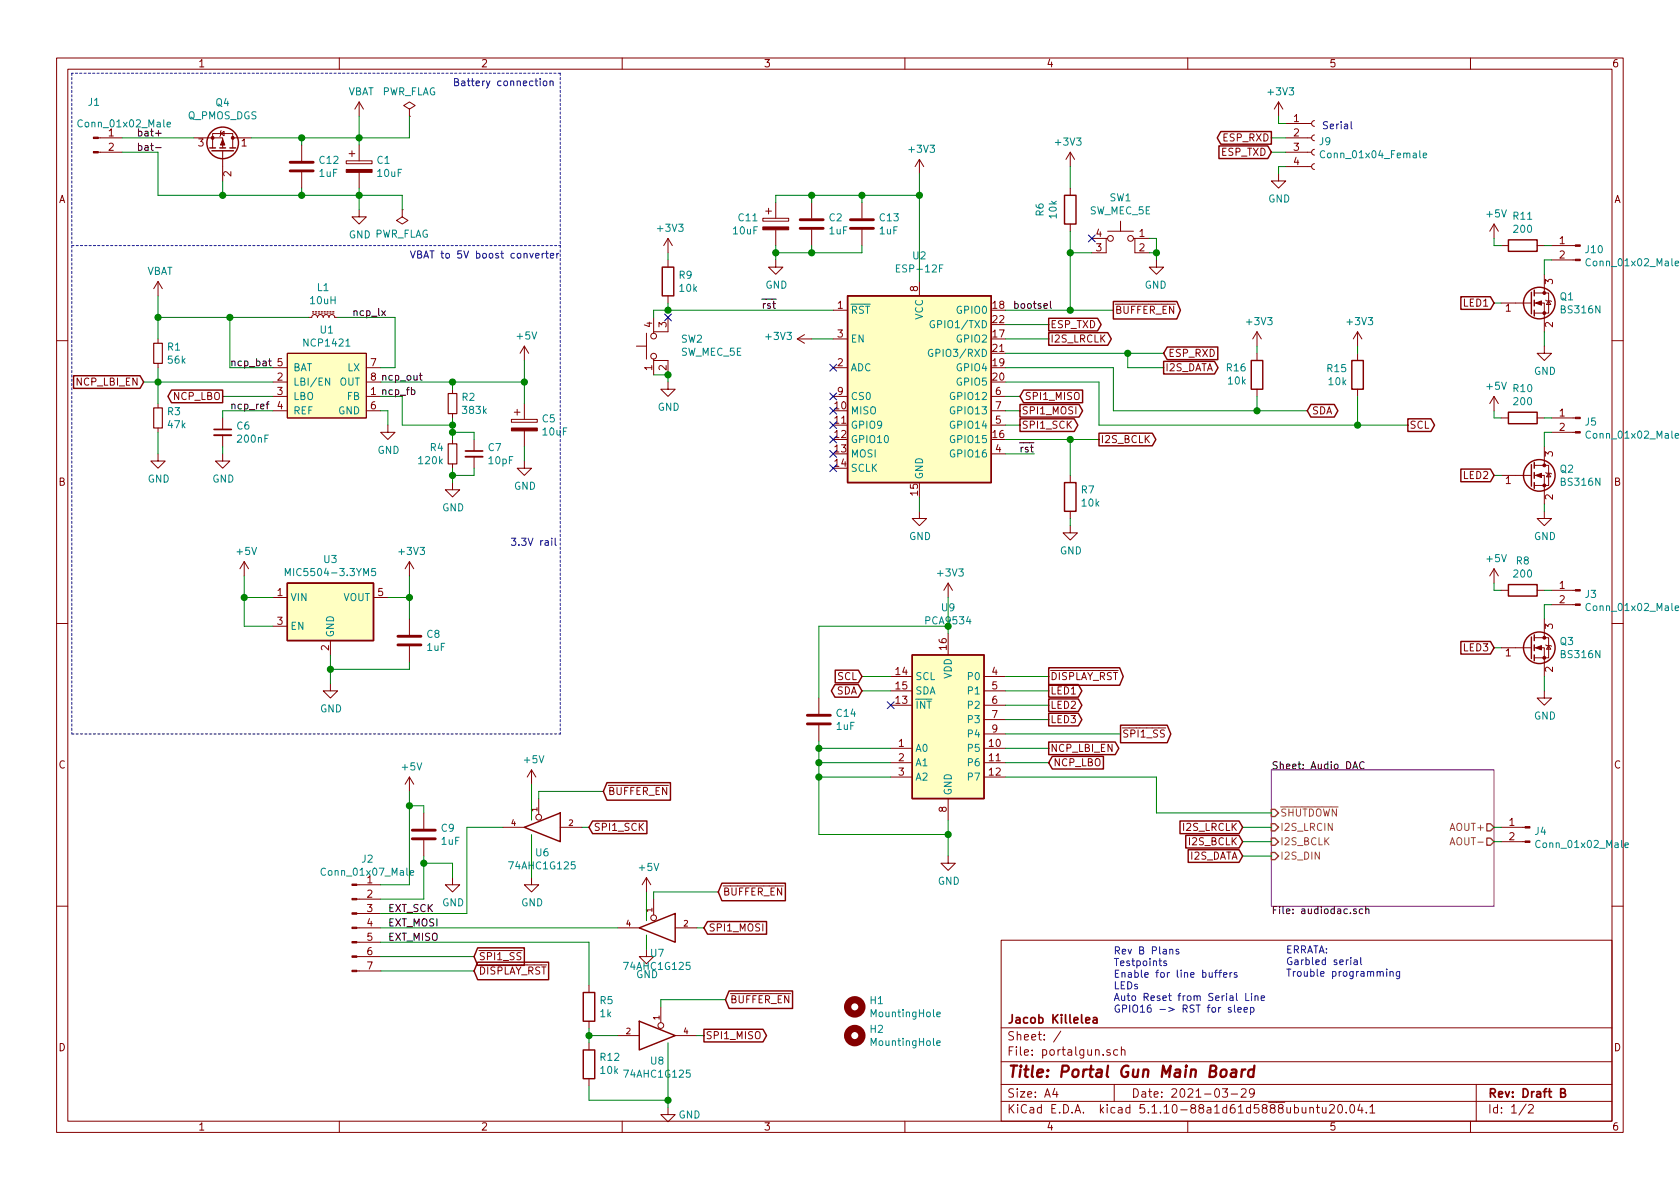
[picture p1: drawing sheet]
<svg xmlns="http://www.w3.org/2000/svg" width="297mm" height="210mm" viewBox="0 0 297 210" stroke-linecap="round" stroke-linejoin="round" font-family="sans-serif">
<g fill="none" stroke="#840000" stroke-width=".18">
<path d="M10 10.3h277v189.9h-277zM12 12.2h273v186.1h-273zM60 10.3v1.9M63.5 18l-.8 1.3M63.5 18v2.6M63.5 18l.8 1.3M72.4 19.3l1-.6-1-.7-1 .7 1 .6v1.3M110 10.3v1.9M160 10.3v1.9M210 10.3v1.9M226.1 18l-.8 1.3M226.1 18v2.6"/>
<path d="M226.1 18l.7 1.3M260 10.3v1.9M17.4 26.9h4.2M17.4 24.4h4.2M34.3 24.4h5.1v1.8M37.6 26.2v-2.6h3.5v2.6M39 23.6l.6-.4v.8zM39.1 23.1l-.1 .1v.8l-.1 .1M39.4 26.7v5.3M41.1 24.4h3.3M53.3 25.6v2.8M53.3 30.5v2.8"/>
<path d="M61.2 28.4h4.6v.6h-4.6zM61.7 27.2h1M62.2 26.7v1M63.5 37.1v1.2h1.3l-1.3 1.3-1.3-1.3h1.3M63.5 25.6v2.8M63.5 30.5v2.8M71.1 37.1v1.2l1 .7-1 .6-1-.6 1-.7M71.1 37.1h.1M72.4 20.6h.1M134.9 38.6h4.5v.5h-4.5zM135.4 37.3h1M135.9 36.8v1"/>
<path d="M137.2 35.8v2.8M143.5 35.8v2.8M152.4 35.8v2.8M162.6 28.2v2.5M162.6 28.2l-.8 1.3M162.6 28.2l.7 1.3M189.2 26.9l.8 1.3M189.2 26.9v2.6M189.2 33.3v1.2M189.2 39.6v1.3M189.2 26.9l-.7 1.3M198.1 39.1v1.8"/>
<path d="M226.1 30.7v1.3h1.2l-1.2 1.3-1.3-1.3h1.3M227.3 26.9h4.6M227.3 24.4h4.6M227.3 29.5h4.6M227.3 21.8h4.6M232.4 29l-.3 .1-.2 .3 .1 .4 .4 .2M232.4 26.4l-.3 .1-.2 .3 .1 .4 .4 .2M232.4 23.9l-.3 .1-.2 .3 .1 .4 .4 .2M232.4 21.3l-.3 .1-.2 .4 .1 .3 .4 .2M264.2 39.6v2.6M264.2 39.6l-.8 1.3M264.2 39.6l.7 1.3"/>
<path d="M27.9 49.8v2.5M27.9 59.9v.8M27.9 49.8l-.7 1.2M27.9 49.8l.8 1.2M54.6 56.1h.5l.1-.3 .3-.2 .5 .1 .1 .4 .2-.3 .2-.2 .5 .1 .1 .4 .2-.3 .3-.2 .4 .1 .2 .4 .1-.3 .3-.2 .4 .1 .2 .4h.5M55.2 55.4h.3M55.2 55.1h.3M55.8 55.4h.2M55.8 55.1h.2M56.3 55.4h.2M56.3 55.1h.2M56.8 55.4h.2"/>
<path d="M56.8 55.1h.2M57.3 55.4h.2M57.3 55.1h.2M57.8 55.4h.2M57.8 55.1h.2M58.3 55.4h.2M58.3 55.1h.2M58.8 55.4h.3M58.8 55.1h.3M114.3 58.9v4.6M115.6 56.1v2.6M118.1 56.1v2.6h-2.5v.2"/>
<path d="M118.1 42.2l-.8 1.2M118.1 42.2v2.5M118.1 46v1.2M118.1 52.3v1.3M118.1 42.2l.8 1.2M137.2 46v1.2h1.2l-1.2 1.3-1.3-1.3h1.3M137.2 40.6v2.8M141 59.9h2.5M141 59.9l1.2 .8M142.2 59.2l-1.2 .7M143.5 40.6v2.8M147.3 54.9h2.6"/>
<path d="M147.3 59.9h2.6M152.4 40.6v2.8M162.6 49.8v2.5M193 42.2h2.6M195.8 42.2h-.2v2.5h-2.6M195.8 40.9h4.6M200.4 42.2h.3v2.5h2.5M200.7 42.2h2.5M204.5 46v1.2h-1.3l1.3 1.3 1.2-1.3h-1.2M222.2 58.7l-.7 1.2M222.2 58.7v2.5M222.2 58.7l.8 1.2"/>
<path d="M240 58.7v2.5M240 58.7l-.7 1.2M240 58.7l.8 1.2M265.4 43.4h1.3M265.4 53.6h5.4M271.3 53.6h1.7v5.1M271.3 51.8h2.5v3.6h-2.5M271.8 43.4h1.2M273 48.5v3.3M273.3 53.1l.1 .1h.8l.1 .1M273.8 53.2l.4 .6h-.8zM274.3 46h4.2"/>
<path d="M274.3 43.4h4.2M10 60.2h2M27.9 64.3v.7M27.9 71.4v.7M27.9 75.7v.7M39.4 73.9v2M39.4 77v2M48.3 65h2.5M48.3 70.1h2.5M48.3 72.6h2.5M48.3 67.6h2.5M50.8 62.5h14v11.4h-14z"/>
<path d="M64.8 65h2.5M64.8 70.1h2.5M64.8 72.6h2.5M64.8 67.6h2.5M68.6 75.2v1.2h1.2l-1.2 1.3-1.3-1.3h1.3M80 68.8v.8M80 73.1v.8M80 77.7v.8M83.8 77.7v2.1M90.4 74.2h4.6v.5h-4.6zM90.9 72.9h1M91.4 72.4v1"/>
<path d="M92.7 61.2l-.8 1.3M92.7 61.2v2.5M92.7 71.4v2.8M92.7 76.2v2.8M92.7 61.2l.8 1.3M112.5 61.2h1.8M115.6 63.5v.2h2.5v2.6M115.6 63.7v2.6M118.1 67.6v1.2h1.3l-1.3 1.3-1.3-1.3h1.3M147.3 65h2.6M147.3 70.1h2.6M175.3 75.2h2.5"/>
<path d="M175.3 70.1h2.5M175.3 72.6h2.5M222.2 62.5v1.2M222.2 68.8v1.3M240 62.5v1.2M240 68.8v1.3M264.2 70.1v2.5M264.2 70.1l-.8 1.3M264.2 70.1l.7 1.3M265.4 73.9h1.3M271.8 73.9h1.2M273 61.2v1.3h1.3l-1.3 1.2-1.2-1.2h1.2"/>
<path d="M273 79v3.3M274.3 73.9h4.2M274.3 76.4h4.2M285 60.2h2M27.9 80.3v1.2h1.3l-1.3 1.3-1.2-1.3h1.2M39.4 80.3v1.2h1.2l-1.2 1.3-1.3-1.3h1.3M43.2 99.3l-.8 1.3M43.2 99.3v2.5M43.2 99.3l.7 1.3M72.4 99.3v2.5M72.4 99.3l-.8 1.3M72.4 99.3l.8 1.3"/>
<path d="M80 85.3v1.3h1.3l-1.3 1.3-1.3-1.3h1.3M80 82v.8M83.8 80.8v2M92.7 81.5v1.3h1.3l-1.3 1.3-1.3-1.3h1.3M162.6 90.4v1.3h1.2l-1.2 1.3-1.3-1.3h1.3M175.3 80.3h2.5M189.2 93v1.2h1.3l-1.3 1.3-1.2-1.3h1.2M189.2 84.1v1.2M189.2 90.4v1.3M265.4 84.1h5.4M271.3 84.1h1.7v5M271.3 82.3h2.5v3.5h-2.5"/>
<path d="M273 90.4v1.3h1.3l-1.3 1.3-1.2-1.3h1.2M273.3 83.6l.1 .1h.8l.1 .1M273.8 83.7l.4 .6h-.8zM10 110.3h2M48.3 105.7h2.5M48.3 110.7h2.5M58.4 113.3v2.5M66 105.7h2.6M72.4 109.5v2.8M72.4 114.3v2.8M157.5 119.6h3.8M167.6 103.1v2.6"/>
<path d="M167.6 112v3.8M167.6 103.1l-.7 1.3M167.6 103.1l.8 1.3M174 119.6h3.8M264.2 100.6l-.8 1.2M264.2 100.6v2.5M264.2 100.6l.7 1.2M265.4 104.4h1.3M265.4 114.5h5.4M271.3 114.5h1.7v5.1M271.3 112.8h2.5v3.5h-2.5M271.8 104.4h1.2"/>
<path d="M273 109.5v3.3M273.3 114l.1 .2h.8l.1 .1M273.8 114.2l.4 .6h-.8zM274.3 104.4h4.2M274.3 106.9h4.2M285 110.3h2M58.4 120.9v1.3h1.3l-1.3 1.2-1.3-1.2h1.3M72.4 137.4v2.5M72.4 137.4l-.8 1.3M72.4 137.4l.8 1.3M94 136.1l-.8 1.3M94 136.1v2.6"/>
<path d="M94 136.1l.7 1.3M144.8 123.4v2.8M144.8 128.3v2.8M157.5 132.3h3.8M157.5 134.9h3.8M157.5 137.4h3.8M157.5 124.7h3.8M157.5 122.2h3.8M174 132.3h3.8M174 134.9h3.8M174 137.4h3.8M174 124.7h3.8"/>
<path d="M174 122.2h3.8M174 127.2h3.8M174 129.8h3.8M204.9 128.7h1.2M273 122.2v1.2h1.3l-1.3 1.3-1.2-1.3h1.2M63.1 159h4.2M63.1 156.5h4.2M74.9 143.8v2.8M74.9 148.6v2.8M80 155.2v1.3h1.3l-1.3 1.2-1.3-1.2h1.3M88.9 146.3h3.8M94 155.2v1.3h1.2l-1.2 1.2-1.3-1.2h1.3"/>
<path d="M95.2 141.2v2.8M99.1 146.3h3.8M114.3 155.2l-.8 1.3M114.3 155.2v2.5M114.3 155.2l.8 1.3M115.6 159v2.8M167.6 151.4v1.2h1.3l-1.3 1.3-1.2-1.3h1.2M167.6 141.2v3.8M265.4 148.8h4.2M265.4 146.3h4.2M10 160.2h2M63.1 164.1h4.2"/>
<path d="M63.1 171.7h4.2M63.1 169.2h4.2M63.1 166.6h4.2M63.1 161.5h4.2M91.1 168.1h1.3M104.1 174.2v1.3M109.2 164.1h3.8M114.3 167.9v1.3h1.3l-1.3 1.2-1.3-1.2h1.3M116.8 178v2.8M119.4 164.1h3.8M177 166.3h108v32h-108zM285 160.2h2"/>
<path d="M60 198.3v1.9M104.1 180.6v1.3M104.1 184.4v1.3M104.1 190.7v1.3M109.2 183.1h3.8M110 198.3v1.9M118.1 195.8v1.3h1.3l-1.3 1.3-1.3-1.3h1.3M119.4 183.1h3.8M160 198.3v1.9M177 194.8h108M177 191.8h108M177 187.8h108"/>
<path d="M177 181.8h108M186.5 192.5l-.4 1h1M186.8 193v1M187.6 182.3l-1.3 2M196.3 185.7a.37 .37 0 0 0-.6 .1l.1 .2 .5 .2v.1l-.2 .3-.4-.1M197 191.8v3M197.6 185.7l-.4-.1-.3 .3 .1 .6 .2 .1 .4-.1M198.3 185.7a.37 .37 0 0 1 .6 .1v.8M198.3 185.1v1.5M210 198.3v1.9M216.1 192.5h.9l-.4 .6 .4 .1v.7l-.2 .1-.7-.1M217.7 193.5h1.1"/>
<path d="M219.5 192.7l.2-.2h.3l.3 .2v.3v.2l-.9 .8h.9M221.8 193.2l-.3 .3h-.3l-.3-.3v-.4l.2-.2 .4-.1 .2 .2a1.13 1.13 0 0 1-.2 1.2l-.4 .1M231.6 196l.2-.2 .4 .1v.9M231.6 195.8v1M232.7 195.8h.6M232.9 195.3v1.3l.4 .2M233.8 195.8l.1 .9 .3 .1 .2-.1M234.4 195.8v1M235.1 195.5l.2-.2h.4l.2 .5-.9 1h.9M236.7 195.4l.3-.1a.94 .94 0 0 1 0 1.5h-.1a1 1 0 0 1-.2-1.4zM238 196.7v.1M238.8 195.5l.3-.2a.94 .94 0 0 1 0 1.5 .82 .82 0 0 1-.3-1.3z"/>
<path d="M240.4 195.2l-.3 1.1h.9M240.8 195.8v1M241.6 196.7v.1M242.2 195.8l.4-.5v1.5M242.2 196.8h.9M260 198.3v1.9M261 191.8v6.5M269.8 195.2l-1.2 2M270.3 195.5l.2-.2h.3l.3 .5-.9 1h.9"/>
<circle cx="115.6" cy="59.4" r=".51"/>
<circle cx="196.3" cy="42.2" r=".51"/>
<circle cx="199.9" cy="42.2" r=".51"/>
<circle cx="115.6" cy="63" r=".51"/>
<circle cx="95.3" cy="144.5" r=".51"/>
<circle cx="115.6" cy="162.3" r=".51"/>
<circle cx="116.8" cy="181.4" r=".51"/>
</g>
<path d="M37.8 75.9h3.1M82.3 79.8h3M192 180.4l.7-.1-.1-.3-.4-.1-.2 .2v.7h.6M193.3 180h.6l.1 .9M194 180.3l-.5 .1-.3 .2 .3 .3 .5-.1M275.9 193.2h.6l.2-.1v-.3l-.2-.3h-.6v1.5h.6l.3-.3a.41 .41 0 0 0-.3-.5" fill="none" stroke="#840000" stroke-width=".3"/>
<path d="M217.8 189.2h.7v1.2M218.6 189.6l-.7 .1a.4 .4 0 0 0-.3 .3 .4 .4 0 0 0 .2 .4l.7-.1M219.6 189.1l-.1 1.3M220.2 189.1a.55 .55 0 0 0-.6 .4M221.7 189.2a.68 .68 0 0 0-1 .3l-.1 .6 .2 .2 .2 .1 .6-.1M221.8 188.4l-.2 2" fill="none" stroke="#840000" stroke-width=".41"/>
<path d="M224.8 136.1h39.4v24.2h-39.4z" fill="none" stroke="#840084" stroke-width=".18"/>
<g fill="none" stroke="#000" stroke-width=".18">
<path d="M27.5 26.1h1M27.5 23.6h1M67.5 55l.6 .8M68.1 55l-.6 .8M136.5 52.9h.7M185.7 53.3v1.1l.2 .1M47.1 71.5h.4M47.5 63.8h.5M47.5 71l-.3 .2v1.1M47.7 63.4v1.1l.3 .2M72.7 69l.4-.1 .3 .3-.2 .5h-.5M74.1 66.4h.5"/>
<path d="M74.3 66v1.1l.3 .1M239.2 136l.4-1.3 .4 1.3M239.3 135.6h.6M241.2 134.8a.6 .6 0 0 0-.9 .4 .6 .6 0 0 0 .6 .8l.3-.2M239.8 160.8l-.3-.1-.2 .2 .1 .2 .4 .1v.3h-.5M240.9 160.8l-.3-.1-.3 .3 .2 .5h.4M241.5 160.9l.2-.2 .3 .1v.8M241.5 160.3v1.3"/>
</g>
<path d="M224.8 145.7h.6l.7 .6-.7 .6h-.6zM224.8 148.2h.6l.7 .6-.7 .7h-.6zM224.8 150.7h.6l.7 .7-.7 .6h-.6zM224.8 143.1h.6l.7 .7-.7 .6h-.6zM262.9 145.7h.6l.7 .6-.7 .6h-.6zM262.9 148.2h.6l.7 .6-.7 .7h-.6z" fill="none" stroke="#848400" stroke-width=".25"/>
<path d="M256.4 149.4l.4-1.3 .4 1.3" fill="none" stroke="#848400" stroke-width=".18"/>
<path d="M51.3 30.2h4.1M51.3 28.7h4.1M141.5 38.9h4M150.4 38.9h4M141.5 40.4h4M150.4 40.4h4M70.4 114h4M70.4 112.5h4M142.7 128h4.1M142.7 126.5h4.1M72.9 148.3h4.1M72.9 146.8h4.1" fill="none" stroke="#840000" stroke-width=".51"/>
<g fill="none" stroke="#840000" stroke-width=".25">
<path d="M37.1 26.2h1M37.5 26.7h3.8M38.9 26.2h1M40.6 26.2h1.1M188.2 34.5h2v5.1h-2zM215.5 25.8h8.7l.6 1.1-.6 1.1h-8.7zM215.8 23.3h9v2.2h-9l-.6-1.1zM117.1 47.2h2v5.1h-2zM149.9 52.3h25.4v33h-25.4zM185.4 58.8h10.5l.6 1.1-.6 1.2h-10.5zM185.4 56.3h8.7l.6 1.1-.6 1.1h-8.7zM196.8 53.3h11.3l.6 1.6-.6 1.5h-11.3z"/>
<path d="M258.3 52.5h5.2l.7 1.1-.7 1.1h-5.2zM266.7 42.4h5.1v2h-5.1zM270.8 51.7v3.8M271.3 51.3v1M271.3 53.1v1M271.3 54.9v1M13 66.4h11.8l.6 1.2-.6 1.1h-11.8zM30.3 69h9.1v2.2h-9.1l-.6-1.1zM180.3 71.5h10.5l.6 1.1-.6 1.2h-10.5zM180.3 74.1h9.6l.7 1.1-.7 1.1h-9.6zM181 69h10.4v2.2h-10.4l-.7-1.1zM194.3 76.6h9.4l.7 1.1-.7 1.1h-9.4z"/>
<path d="M205.7 63.9h9l.7 1.1-.7 1.1h-9zM206.4 61.4h8.9v2.2h-8.9l-.7-1.1zM221.2 63.7h2.1v5.1h-2.1zM231.8 71.5h4.1l.7 1.1-.7 1.2h-4.1l-.7-1.2zM239 63.7h2v5.1h-2zM248.9 74.1h4.1l.6 1.1-.6 1.1h-4.1zM266.7 72.9h5.1v2h-5.1zM188.2 85.3h2v5.1h-2zM258.3 83h5.2l.7 1.1-.7 1.1h-5.2zM270.8 82.2v3.8M271.3 81.8v1M271.3 83.6v1"/>
<path d="M271.3 85.3v1.1M50.8 103.1h15.2v10.2h-15.2zM147.7 118.5h4.1l.6 1.1-.6 1.1h-4.1zM161.3 115.8h12.7v25.4h-12.7zM185.4 118.1h12.6l.6 1.5-.6 1.6h-12.6zM258.3 113.4h5.2l.7 1.1-.7 1.2h-5.2zM266.7 103.4h5.1v2h-5.1zM270.8 112.6v3.9M271.3 112.3v1M271.3 114v1.1M271.3 115.8v1M107.3 138.4h11.2v3.1h-11.2l-.6-1.6z"/>
<path d="M147.6 121.1h4.2l.6 1.1-.6 1.1h-4.2l-.6-1.1zM185.4 131.2h11.8l.6 1.1-.6 1.1h-11.8zM185.4 126.1h5.3l.6 1.1-.6 1.2h-5.3zM185.4 123.6h5.3l.6 1.1-.6 1.1h-5.3zM185.4 121.1h5.3l.6 1.1-.6 1.1h-5.3zM186.1 133.8h9v2.2h-9l-.7-1.1zM198.1 128.2h8.3l.6 1.6-.6 1.5h-8.3zM92.7 146.3l6.4-2.5v5zM104.8 145.2h9.6v2.2h-9.6l-.7-1.1zM127.6 156.2h11.3v3.1h-11.3l-.6-1.6zM208.6 145.2h10.5l.6 1.1-.6 1.1h-10.5zM209.7 147.7h9.4l.6 1.1-.6 1.2h-9.4z"/>
<path d="M210.1 150.3h9l.6 1.1-.6 1.1h-9zM84.5 170.1h12.5v3.1h-12.5l-.7-1.5zM84.5 167.6h8.2v3.1h-8.2l-.7-1.5zM103.1 175.5h2.1v5.1h-2.1zM113 164.1l6.4-2.6v5.1zM125.1 163h10.4v2.2h-10.4l-.6-1.1zM128.9 175.2h11.2v3.1h-11.2l-.6-1.5zM103.1 185.7h2.1v5h-2.1zM113 180.6l6.4 2.5-6.4 2.6zM124.5 182h10.4l.6 1.1-.6 1.1h-10.4z"/>
<circle cx="39.4" cy="25.3" r="2.79"/>
<circle cx="272.2" cy="53.6" r="2.79"/>
<circle cx="272.2" cy="84.1" r="2.79"/>
<circle cx="272.2" cy="114.5" r="2.79"/>
</g>
<g fill="#840000" stroke="#840000" stroke-width=".18">
<path d="M278.5 45.8h.9v.3h-.9z"/>
<path d="M278.5 43.3h.9v.3h-.9z"/>
<path d="M16.5 26.8h.9v.2h-.9z"/>
<path d="M16.5 24.3h.9v.2h-.9z"/>
<path d="M278.5 106.8h.9v.3h-.9z"/>
<path d="M278.5 104.3h.9v.2h-.9z"/>
<path d="M269.6 148.7h.9v.3h-.9z"/>
<path d="M269.6 146.2h.9v.2h-.9z"/>
<path d="M271.5 114.5l1-.3v.7z"/>
<path d="M278.5 76.3h.9v.3h-.9z"/>
<path d="M278.5 73.8h.9v.2h-.9z"/>
<path d="M62.2 171.6h.9v.2h-.9z"/>
<path d="M62.2 169h.9v.3h-.9z"/>
<path d="M62.2 166.5h.9v.2h-.9z"/>
<path d="M62.2 164h.9v.2h-.9z"/>
<path d="M62.2 161.4h.9v.3h-.9z"/>
<path d="M62.2 158.9h.9v.2h-.9z"/>
<path d="M62.2 156.3h.9v.3h-.9z"/>
<path d="M271.5 84.1l1-.4v.7z"/>
<path d="M134.9 40.1h4.5v.5h-4.5z"/>
<path d="M271.5 53.6l1-.4v.8z"/>
<path d="M39.4 24.6l.4 1h-.8z"/>
<path d="M61.2 30h4.6v.5h-4.6z"/>
<path d="M90.4 75.7h4.6v.5h-4.6z"/>
<circle cx="273" cy="116.3" r=".25"/>
<circle cx="273" cy="112.8" r=".25"/>
<circle cx="273" cy="85.8" r=".25"/>
<circle cx="273" cy="82.3" r=".25"/>
<circle cx="273" cy="55.4" r=".25"/>
<circle cx="273" cy="51.8" r=".25"/>
<circle cx="37.6" cy="24.4" r=".25"/>
<circle cx="41.1" cy="24.4" r=".25"/>
</g>
<g fill="none" stroke="#008484" stroke-width=".18">
<path d="M29.5 22l.6-.1v-.2l-.4-.1-.2 .2 .1 .6h.5M234.2 26.8a.6 .6 0 0 0-.8 .4 .6 .6 0 0 0 .6 .7l.2-.1M251.6 27.5l.6-.1v-.3h-.4l-.2 .1 .1 .7h.5M158.5 47.4h.4M159.1 46.8h-.6v1.3h.6M165.2 56.8a.59 .59 0 0 0-.8 .5 .59 .59 0 0 0 .8 .6v-.5h-.2M166.7 46.8h-.6v1.3M296.2 46.6l.6-.1-.1-.3h-.3l-.2 .1 .1 .7h.4M58.3 66.8v1.3l-.7-1.3v1.3M164.9 61.8a.59 .59 0 0 0-.8 .6 .59 .59 0 0 0 .8 .6v-.5h-.2M296.2 77.1l.6-.1-.1-.3h-.3l-.2 .1 .1 .6h.4M50.4 101.8v-1.3l.5 .9 .4-.9v1.3"/>
<path d="M66.4 100.5h-.6l-.1 .6 .2-.1 .5 .1v.6l-.2 .1-.5-.1M296.2 107.5l.6-.1-.1-.2-.3-.1-.2 .2 .1 .6h.4M72.5 154.4l.7-.2-.1-.2-.4-.1-.2 .2 .1 .6h.5M287.3 149.4l.6-.1v-.2l-.4-.1-.2 .2 .1 .6h.5M165.6 179.4l.6-.1v-.3h-.4l-.2 .1 .1 .7h.5M165.6 184.4l.6-.1v-.2l-.4-.1-.2 .2 .1 .6h.5"/>
</g>
<g fill="#ffffc2" stroke="#ffffc2" stroke-width=".18">
<path d="M50.8 103.1h15.2v10.2h-15.2z"/>
<path d="M149.9 52.3h25.4v33h-25.4z"/>
<path d="M161.3 115.8h12.7v25.4h-12.7z"/>
<path d="M50.8 62.5h14v11.4h-14z"/>
</g>
<g fill="none" stroke="#840000" stroke-width="1.3">
<circle cx="151.1" cy="178" r="1.27"/>
<circle cx="151.1" cy="183.1" r="1.27"/>
</g>
<path d="M27.2 72.1h1.5v3.6h-1.5zM27.2 60.7h1.5v3.6h-1.5zM79.2 78.5h1.6v3.5h-1.6zM79.2 69.6h1.6v3.5h-1.6z" fill="none" stroke="#840000" stroke-width=".2"/>
<path d="M37.8 77h3.1M82.3 80.8h3" fill="none" stroke="#840000" stroke-width=".33"/>
<path d="M12.7 12.9v116.9M99.1 12.9h-86.4M99.1 12.9v116.9M12.7 43.4h86.4M12.7 129.8h86.4" fill="none" stroke="#0000c2" stroke-width=".18" stroke-dasharray=".4 .4"/>
<g fill="none" stroke="#008400" stroke-width=".18">
<path d="M21.6 26.9h6.3v7.6h43.2v2.6M21.6 24.4h12.7M39.4 32v2.5M53.3 24.4v1.2M53.3 33.3v1.2M63.5 20.6v5M63.5 33.3v3.8M72.4 20.6v3.8h-28M143.5 34.5v1.3M152.4 34.5v1.3M162.6 34.5h-25.4v1.3M162.6 30.7v19.1"/>
<path d="M189.2 29.5v3.8M224.8 24.4h2.5M224.8 26.9h2.5M226.1 20.6v1.2h1.2M227.3 29.5h-1.2v1.2M27.9 52.3v7.6M27.9 56.1h26.7M40.6 56.1v8.9h7.7M59.7 56.1h10.1v8.9h-2.5M118.1 44.7v1.3M118.1 53.6v1.3M137.2 43.4v2.6"/>
<path d="M143.5 43.4v1.3M143.5 59.9h3.8M147.3 54.9h-31.7v1.2M152.4 43.4v1.3h-15.2M177.8 54.9h19M177.8 59.9h7.6M177.8 57.4h7.6M189.2 44.7h3.8M189.2 40.9v14M203.2 44.7h1.3M203.2 42.2h1.3v3.8M264.2 42.2v1.2h1.2"/>
<path d="M264.2 53.6h1.2M273 43.4h1.3M273 58.7v2.5M274.3 46h-1.3v2.5M25.4 67.6h22.9M27.9 65v6.4M27.9 76.4v3.9M39.4 70.1h8.9M39.4 79v1.3M48.3 72.6h-8.9v1.3M67.3 70.1h3.8v5.1h8.9M67.3 67.6h25.4"/>
<path d="M67.3 72.6h1.3v2.6M80 67.6v1.2M80 73.9v3.8M80 76.4h3.8v1.3M92.7 63.7v7.7M92.7 79v2.5M115.6 66.3h2.5v1.3M177.8 70.1h2.5M177.8 75.2h2.5M177.8 67.6h16.5v7.6h54.6M177.8 65h19v7.6h34.3M177.8 72.6h2.5"/>
<path d="M177.8 77.7h16.5M177.8 62.5h27.9M189.2 77.7v6.4M199.4 62.5v2.5h6.3M222.2 61.2v1.3M222.2 70.1v2.5M240 61.2v1.3M240 70.1v5.1M264.2 72.6v1.3h1.2M273 73.9h1.3M274.3 76.4h-1.3v2.6M80 82.8v2.5"/>
<path d="M83.8 82.8v1.3h-3.8M162.6 87.9v2.5M177.8 80.3h5.1M189.2 91.7v1.3M264.2 84.1h1.2M273 89.1v1.3M43.2 101.8v8.9h5.1M43.2 105.7h5.1M58.4 115.8v5.1M68.6 105.7h3.8M72.4 101.8v7.7M72.4 117.1v1.3h-14"/>
<path d="M152.4 119.6h5.1M167.6 110.7h-22.8v12.7M167.6 105.7v6.3M177.8 119.6h7.6M264.2 114.5h1.2M264.2 103.1v1.3h1.2M273 119.6v2.6M273 104.4h1.3M274.3 106.9h-1.3v2.6M72.4 139.9v16.6h-5.1M94 138.7v6.3M106.7 139.9h-11.5v1.3"/>
<path d="M144.8 132.3h12.7M144.8 131.1v16.5h22.8M144.8 134.9h12.7M144.8 137.4h12.7M152.4 122.2h5.1M177.8 127.2h7.6M177.8 124.7h7.6M177.8 122.2h7.6M177.8 132.3h7.6M177.8 134.9h7.6M177.8 137.4h26.7v6.4h20.3M177.8 129.8h20.3"/>
<path d="M72.4 142.5h2.5v1.3M74.9 151.4v7.6h-7.6M74.9 152.6h5.1v2.6M88.9 146.3h-6.4v15.2h-15.2M94 147.6v7.6M102.9 146.3h1.2M114.3 157.7v5.1M127 157.7h-11.4v1.3M167.6 145v6.4M219.7 146.3h5.1M219.7 148.8h5.1M219.7 151.4h5.1"/>
<path d="M264.2 146.3h1.2M264.2 148.8h1.2M67.3 164.1h41.9M67.3 166.6h36.8v7.6M67.3 169.2h16.5M67.3 171.7h16.5M114.3 165.3v2.6M123.2 164.1h1.3M128.3 176.8h-11.5v1.2M104.1 183.1h5.1M104.1 181.9v2.5M104.1 192v2.6h14"/>
<path d="M118.1 184.4v11.4M123.2 183.1h1.3"/>
</g>
<g fill="none" stroke="#0000c2" stroke-width=".18">
<path d="M95.5 13.9v.1M95.5 14.3v.9M96.1 14.4l.2-.1 .3 .1 .1 .1-.1 .6-.3 .1-.2-.2zM97.3 14.4l.1-.1 .3 .1 .1 .8M97.3 14.3v.9M238.9 21.5v1.1l.2 .2M94.7 45.2l.6-.1-.1-.2-.3-.1-.2 .2 .1 .6h.4M95.9 44.8v.8M96.2 44.8l-.3 .2M96.5 44.8h.5M96.6 44.4v1.1l.4 .1M97.3 45.2l.6-.1v-.2l-.4-.1-.2 .2 .1 .6h.5"/>
<path d="M98.5 44.8v.8M98.8 44.8l-.3 .2M97.6 95.2v.1M97.6 95.6v.8M98.1 95.2v1.1l.2 .1M206.2 170l-.3-.1-.2 .2 .1 .2 .4 .1v.3h-.5M206.8 168l.2-.1h.3l.1 .8M208.4 167.9h-.3l-.2 .1 .1 .2 .4 .1v.4h-.5M214.8 172h.4M215.2 171.5l-.3 .2v1.1M215.5 172h.5M216 171.5l-.3 .2v1.1"/>
<path d="M216.3 172.4l.6-.1v-.3h-.4l-.2 .2 .1 .6h.5M217.5 172v.8M217.7 178.2l-.4-.1-.1 .2v.2l.5 .1v.3h-.5M217.8 172l-.3 .2M218.3 177.7v1.1l.1 .2M218.7 172h-.3l-.2 .2 .1 .1 .4 .2v.3h-.5M218.9 178.6l.6-.1-.1-.3-.4-.1-.1 .2v.6h.5M220 178.6l.5-.1v-.3l-.4-.1-.1 .2v.6h.5M220.3 175.7v1.2h.6M221.1 178.2l.4-.1 .2 .3-.1 .5h-.5M221.1 178.1v1.3M221.3 175.7v.1"/>
<path d="M221.3 176.1v.8M221.9 176.2l.2-.1h.3v.8M221.9 176.1v.8M223 176.5l.6-.1-.1-.3h-.3l-.2 .2v.6h.5M238.8 169.3v.1M239.4 169.8h.5l.1 .8M240 170l-.5 .1-.1 .2v.2h.6M240.6 169.3v1.1l.2 .2M245.2 171.4v.1M245.2 171.8v.8M245.8 171.9l.1-.1 .4 .1v.7M245.8 171.8v.8"/>
<path d="M247.5 171.8l-.1 1.1-.2 .2-.3-.1M247.5 171.9l-.4-.1-.2 .2 .1 .6h.5"/>
</g>
<g fill="#008400" stroke="#008400" stroke-width=".25">
<circle cx="80" cy="67.6" r=".51"/>
<circle cx="152.4" cy="34.5" r=".51"/>
<circle cx="240" cy="75.2" r=".51"/>
<circle cx="40.6" cy="56.1" r=".51"/>
<circle cx="222.3" cy="72.6" r=".51"/>
<circle cx="92.7" cy="67.6" r=".51"/>
<circle cx="63.5" cy="24.4" r=".51"/>
<circle cx="118.1" cy="66.3" r=".51"/>
<circle cx="143.5" cy="44.7" r=".51"/>
<circle cx="137.2" cy="44.7" r=".51"/>
<circle cx="189.2" cy="54.9" r=".51"/>
<circle cx="43.2" cy="105.7" r=".51"/>
<circle cx="204.5" cy="44.7" r=".51"/>
<circle cx="143.5" cy="34.5" r=".51"/>
<circle cx="162.6" cy="34.5" r=".51"/>
<circle cx="27.9" cy="67.6" r=".51"/>
<circle cx="189.2" cy="44.7" r=".51"/>
<circle cx="80" cy="75.2" r=".51"/>
<circle cx="80" cy="76.4" r=".51"/>
<circle cx="80" cy="84.1" r=".51"/>
<circle cx="199.4" cy="62.5" r=".51"/>
<circle cx="104.1" cy="183.1" r=".51"/>
<circle cx="167.6" cy="110.7" r=".51"/>
<circle cx="118.1" cy="194.6" r=".51"/>
<circle cx="144.8" cy="132.3" r=".51"/>
<circle cx="53.3" cy="24.4" r=".51"/>
<circle cx="189.2" cy="77.7" r=".51"/>
<circle cx="53.3" cy="34.5" r=".51"/>
<circle cx="72.4" cy="142.5" r=".51"/>
<circle cx="74.9" cy="152.6" r=".51"/>
<circle cx="39.4" cy="34.5" r=".51"/>
<circle cx="27.9" cy="56.1" r=".51"/>
<circle cx="63.5" cy="34.5" r=".51"/>
<circle cx="167.6" cy="147.6" r=".51"/>
<circle cx="144.8" cy="134.9" r=".51"/>
<circle cx="72.4" cy="105.7" r=".51"/>
<circle cx="144.8" cy="137.4" r=".51"/>
<circle cx="118.1" cy="54.9" r=".51"/>
<circle cx="58.4" cy="118.4" r=".51"/>
</g>
<g fill="none" stroke="#000084" stroke-width=".18">
<path d="M117.5 55.5l1.2 1.2M118.7 55.5l-1.2 1.2M192.4 41.5l1.2 1.3M193.6 41.5l-1.2 1.3M146.7 79.6l1.2 1.3M146.7 77.1l1.2 1.2M146.7 74.6l1.2 1.2M146.7 72l1.2 1.2M146.7 69.5l1.2 1.2M146.7 64.4l1.2 1.2M147.9 79.6l-1.2 1.3M147.9 77.1l-1.2 1.2"/>
<path d="M147.9 74.6l-1.2 1.2M147.9 72l-1.2 1.2M147.9 69.5l-1.2 1.2M147.9 64.4l-1.2 1.2M146.7 82.2l1.2 1.2M147.9 82.2l-1.2 1.2M156.9 124.1l1.2 1.2M158.1 124.1l-1.2 1.2"/>
</g>
<text font-size="2.8" fill="#840000" x="178" y="190.5">Title: Portal Gun Main Board</text>
<g font-size="2.1" fill="#840000">
<text x="178" y="184">Sheet: /</text>
<text x="178" y="181">Jacob Killelea</text>
<text x="178" y="186.7">File: portalgun.sch</text>
<text x="178" y="196.9">KiCad E.D.A. kicad 5.1.10-88a1d61d5888ubuntu20.04.1</text>
<text x="178" y="194.1">Size: A4</text>
<text x="200" y="194.1">Date: 2021-03-29</text>
<text x="263" y="194.1">Rev: Draft B</text>
<text x="263" y="196.9">Id: 1/2</text>
</g>
<g font-size="1.8" fill="#840000">
<text x="35" y="11.9">1</text>
<text x="85" y="11.9">2</text>
<text x="135" y="11.9">3</text>
<text x="185" y="11.9">4</text>
<text x="235" y="11.9">5</text>
<text x="285" y="11.9">6</text>
<text x="228.8" y="21.6">1</text>
<text x="19.2" y="24.1">1</text>
<text x="19.2" y="26.7">2</text>
<text x="35.1" y="25.9">3</text>
<text x="42.7" y="25.9">1</text>
<text x="216" y="27.6">ESP_TXD</text>
<text x="216.3" y="25">ESP_RXD</text>
<text x="228.8" y="24.1">2</text>
<text x="228.8" y="26.7">3</text>
<text x="228.8" y="29.2">4</text>
<text x="10.4" y="35.9">A</text>
<text x="40.9" y="31.2" transform="rotate(-90 40.9 31.2)">2</text>
<text x="285.4" y="35.9">A</text>
<text x="193.8" y="41.9">4</text>
<text x="201.4" y="41.9">1</text>
<text x="193.8" y="44.4">3</text>
<text x="201.4" y="44.4">2</text>
<text x="275.7" y="43.2">1</text>
<text x="275.7" y="45.7">2</text>
<text x="162.3" y="51.5" transform="rotate(-90 162.3 51.5)">8</text>
<text x="274.6" y="50.3" transform="rotate(-90 274.6 50.3)">3</text>
<text x="115.3" y="57.9" transform="rotate(-90 115.3 57.9)">4</text>
<text x="117.9" y="57.9" transform="rotate(-90 117.9 57.9)">3</text>
<text x="148.1" y="54.6">1</text>
<text x="148.1" y="59.7">3</text>
<text x="175.6" y="59.7">17</text>
<text x="175.6" y="54.6">18</text>
<text x="175.6" y="57.1">22</text>
<text x="185.7" y="58">ESP_TXD</text>
<text x="197.1" y="55.5">BUFFER_EN</text>
<text x="258.9" y="54.2">LED1</text>
<text x="266.2" y="55.1">1</text>
<text x="274.6" y="57.9" transform="rotate(-90 274.6 57.9)">2</text>
<text x="49" y="64.8">5</text>
<text x="65.6" y="64.8">7</text>
<text x="115.3" y="65.5" transform="rotate(-90 115.3 65.5)">1</text>
<text x="117.9" y="65.5" transform="rotate(-90 117.9 65.5)">2</text>
<text x="148.1" y="64.8">2</text>
<text x="175.6" y="64.8">19</text>
<text x="175.6" y="62.2">21</text>
<text x="185.7" y="60.6">I2S_LRCLK</text>
<text x="206" y="65.7">I2S_DATA</text>
<text x="206.5" y="63.1">ESP_RXD</text>
<text x="13.6" y="68.2">NCP_LBI_EN</text>
<text x="30.7" y="70.7">NCP_LBO</text>
<text x="49" y="67.3">2</text>
<text x="49" y="69.8">3</text>
<text x="148.1" y="69.8">9</text>
<text x="175.6" y="67.3">20</text>
<text x="176" y="69.8">6</text>
<text x="181.1" y="70.7">SPI1_MISO</text>
<text x="49" y="72.4">4</text>
<text x="65.6" y="72.4">6</text>
<text x="147.6" y="72.4">10</text>
<text x="147.6" y="74.9">11</text>
<text x="147.6" y="77.5">12</text>
<text x="175.6" y="77.5">16</text>
<text x="176" y="74.9">5</text>
<text x="176" y="72.4">7</text>
<text x="180.6" y="73.3">SPI1_MOSI</text>
<text x="180.6" y="75.8">SPI1_SCK</text>
<text x="231.9" y="73.3">SDA</text>
<text x="249.2" y="75.8">SCL</text>
<text x="275.7" y="73.7">1</text>
<text x="275.7" y="76.2">2</text>
<text x="147.6" y="80">13</text>
<text x="147.6" y="82.5">14</text>
<text x="176" y="80">4</text>
<text x="194.6" y="78.4">I2S_BCLK</text>
<text x="274.6" y="80.7" transform="rotate(-90 274.6 80.7)">3</text>
<text x="10.4" y="85.9">B</text>
<text x="162.3" y="87.6" transform="rotate(-90 162.3 87.6)">15</text>
<text x="258.9" y="84.7">LED2</text>
<text x="266.2" y="85.6">1</text>
<text x="274.6" y="88.4" transform="rotate(-90 274.6 88.4)">2</text>
<text x="285.4" y="85.9">B</text>
<text x="49" y="105.4">1</text>
<text x="66.8" y="105.4">5</text>
<text x="275.7" y="104.1">1</text>
<text x="275.7" y="106.7">2</text>
<text x="49" y="110.5">3</text>
<text x="274.6" y="111.2" transform="rotate(-90 274.6 111.2)">3</text>
<text x="58.2" y="115" transform="rotate(-90 58.2 115)">2</text>
<text x="158.4" y="119.4">14</text>
<text x="167.4" y="114.9" transform="rotate(-90 167.4 114.9)">16</text>
<text x="175.4" y="119.4">4</text>
<text x="258.9" y="115.2">LED3</text>
<text x="266.2" y="116.1">1</text>
<text x="274.6" y="118.8" transform="rotate(-90 274.6 118.8)">2</text>
<text x="147.9" y="122.8">SDA</text>
<text x="148.1" y="120.3">SCL</text>
<text x="158.4" y="124.5">13</text>
<text x="158.4" y="121.9">15</text>
<text x="175.4" y="121.9">5</text>
<text x="175.4" y="124.5">6</text>
<text x="185.7" y="120.3">DISPLAY_RST</text>
<text x="185.7" y="125.3">LED2</text>
<text x="185.7" y="122.8">LED1</text>
<text x="175.4" y="127">7</text>
<text x="175.4" y="129.5">9</text>
<text x="185.7" y="127.9">LED3</text>
<text x="198.4" y="130.4">SPI1_SS</text>
<text x="10.4" y="135.9">C</text>
<text x="158.9" y="132.1">1</text>
<text x="158.9" y="134.6">2</text>
<text x="158.9" y="137.2">3</text>
<text x="174.9" y="132.1">10</text>
<text x="174.9" y="134.6">11</text>
<text x="174.9" y="137.2">12</text>
<text x="185.7" y="133">NCP_LBI_EN</text>
<text x="186.2" y="135.5">NCP_LBO</text>
<text x="285.4" y="135.9">C</text>
<text x="107.5" y="140.6">BUFFER_EN</text>
<text x="167.4" y="143.6" transform="rotate(-90 167.4 143.6)">8</text>
<text x="104.9" y="146.9">SPI1_SCK</text>
<text x="209.3" y="146.9">I2S_LRCLK</text>
<text x="210.4" y="149.5">I2S_BCLK</text>
<text x="266.9" y="146">1</text>
<text x="266.9" y="148.6">2</text>
<text x="210.4" y="152">I2S_DATA</text>
<text x="64.9" y="156.2">1</text>
<text x="64.9" y="158.7">2</text>
<text x="64.9" y="161.3">3</text>
<text x="127.8" y="158.4">BUFFER_EN</text>
<text x="64.9" y="163.8">4</text>
<text x="64.9" y="166.4">5</text>
<text x="125.2" y="164.7">SPI1_MOSI</text>
<text x="64.9" y="168.9">6</text>
<text x="64.9" y="171.4">7</text>
<text x="84.6" y="172.3">DISPLAY_RST</text>
<text x="84.6" y="169.8">SPI1_SS</text>
<text x="129.1" y="177.4">BUFFER_EN</text>
<text x="10.4" y="185.9">D</text>
<text x="124.7" y="183.8">SPI1_MISO</text>
<text x="285.4" y="185.9">D</text>
<text x="35" y="199.9">1</text>
<text x="85" y="199.9">2</text>
<text x="135" y="199.9">3</text>
<text x="185" y="199.9">4</text>
<text x="235" y="199.9">5</text>
<text x="285" y="199.9">6</text>
</g>
<g font-size="1.8" fill="#008484">
<text x="61.5" y="16.9">VBAT</text>
<text x="67.4" y="16.9">PWR_FLAG</text>
<text x="224.4" y="16.9">+3V3</text>
<text x="14.3" y="22.5">Conn_01x02_Male</text>
<text x="15.6" y="18.7">J1</text>
<text x="33.2" y="21.1">Q_PMOS_DGS</text>
<text x="38.2" y="18.8">Q4</text>
<text x="56.5" y="29">C12</text>
<text x="66.7" y="29">C1</text>
<text x="160.9" y="27">+3V3</text>
<text x="186.8" y="25.7">+3V3</text>
<text x="233.3" y="25.7">J9</text>
<text x="234.1" y="28">Conn_01x04_Female</text>
<text x="56.5" y="31.3">1uF</text>
<text x="66.8" y="31.3">10uF</text>
<text x="196.2" y="35.6">SW1</text>
<text x="224.2" y="35.8">GND</text>
<text x="116.4" y="41">+3V3</text>
<text x="129.7" y="41.4">10uF</text>
<text x="130.6" y="39.1">C11</text>
<text x="146.6" y="39.1">C2</text>
<text x="146.7" y="41.4">1uF</text>
<text x="155.5" y="41.4">1uF</text>
<text x="155.6" y="39.1">C13</text>
<text x="184.5" y="38.2" transform="rotate(-90 184.5 38.2)">R6</text>
<text x="186.8" y="38.6" transform="rotate(-90 186.8 38.6)">10k</text>
<text x="192.7" y="37.9">SW_MEC_5E</text>
<text x="262.9" y="38.4">+5V</text>
<text x="267.6" y="38.9">R11</text>
<text x="267.8" y="41.2">200</text>
<text x="61.7" y="42.2">GND PWR_FLAG</text>
<text x="161.4" y="45.9">U2</text>
<text x="280.4" y="44.8">J10</text>
<text x="280.9" y="47.1">Conn_01x02_Male</text>
<text x="25.9" y="48.6">VBAT</text>
<text x="55" y="53.8">10uH</text>
<text x="56.1" y="51.5">L1</text>
<text x="120.1" y="49.3">R9</text>
<text x="120.2" y="51.6">10k</text>
<text x="135.3" y="51">GND</text>
<text x="159" y="48.2">ESP-12F</text>
<text x="202.4" y="51">GND</text>
<text x="275.9" y="53.1">Q1</text>
<text x="56.7" y="59">U1</text>
<text x="150.4" y="55.5">RST</text>
<text x="163.2" y="56.6" transform="rotate(-90 163.2 56.6)">VCC</text>
<text x="165.3" y="58">GPIO1/TXD</text>
<text x="169.3" y="55.5">GPIO0</text>
<text x="220.5" y="57.5">+3V3</text>
<text x="238.3" y="57.5">+3V3</text>
<text x="276.1" y="55.4">BS316N</text>
<text x="29.6" y="62">R1</text>
<text x="29.8" y="64.3">56k</text>
<text x="51.8" y="65.7">BAT</text>
<text x="53.9" y="61.3">NCP1421</text>
<text x="61.5" y="65.7">LX</text>
<text x="91.5" y="60">+5V</text>
<text x="120.4" y="62.9">SW_MEC_5E</text>
<text x="120.4" y="60.6">SW2</text>
<text x="135.6" y="60.1">+3V3</text>
<text x="150.4" y="65.7">ADC</text>
<text x="150.4" y="60.6">EN</text>
<text x="165.1" y="63.1">GPIO3/RXD</text>
<text x="169.3" y="60.6">GPIO2</text>
<text x="169.3" y="65.7">GPIO4</text>
<text x="216.9" y="65.7">R16</text>
<text x="234.7" y="65.8">R15</text>
<text x="51.8" y="68.2">LBI/EN</text>
<text x="51.8" y="70.7">LBO</text>
<text x="60" y="68.2">OUT</text>
<text x="61.4" y="70.7">FB</text>
<text x="81.7" y="70.9">R2</text>
<text x="150.4" y="70.7">CS0</text>
<text x="168.4" y="70.7">GPIO12</text>
<text x="169.3" y="68.2">GPIO5</text>
<text x="217.2" y="68">10k</text>
<text x="235" y="68.1">10k</text>
<text x="262.9" y="68.9">+5V</text>
<text x="267.6" y="69.3">R10</text>
<text x="267.8" y="71.6">200</text>
<text x="271.2" y="66.3">GND</text>
<text x="29.6" y="73.4">R3</text>
<text x="29.8" y="75.7">47k</text>
<text x="41.9" y="76">C6</text>
<text x="51.8" y="73.3">REF</text>
<text x="59.8" y="73.3">GND</text>
<text x="81.9" y="73.2">383k</text>
<text x="95.9" y="74.7">C5</text>
<text x="96" y="77">10uF</text>
<text x="116.3" y="72.6">GND</text>
<text x="150.4" y="73.3">MISO</text>
<text x="150.4" y="75.8">GPIO9</text>
<text x="168.4" y="75.8">GPIO14</text>
<text x="168.4" y="73.3">GPIO13</text>
<text x="280.3" y="75.3">J5</text>
<text x="280.9" y="77.6">Conn_01x02_Male</text>
<text x="42.2" y="78.3">200nF</text>
<text x="66.8" y="80.3">GND</text>
<text x="74.2" y="82.1">120k</text>
<text x="76.1" y="79.8">R4</text>
<text x="86.4" y="79.8">C7</text>
<text x="86.5" y="82.1">10pF</text>
<text x="150.4" y="78.4">GPIO10</text>
<text x="150.4" y="80.9">MOSI</text>
<text x="150.4" y="83.4">SCLK</text>
<text x="168.4" y="78.4">GPIO15</text>
<text x="168.4" y="80.9">GPIO16</text>
<text x="275.9" y="83.6">Q2</text>
<text x="26.1" y="85.3">GND</text>
<text x="37.5" y="85.3">GND</text>
<text x="90.9" y="86.6">GND</text>
<text x="163.2" y="84.8" transform="rotate(-90 163.2 84.8)">GND</text>
<text x="191.2" y="87.3">R7</text>
<text x="191.3" y="89.6">10k</text>
<text x="276.1" y="85.9">BS316N</text>
<text x="78.2" y="90.4">GND</text>
<text x="160.7" y="95.5">GND</text>
<text x="271.2" y="95.5">GND</text>
<text x="42" y="98.1">+5V</text>
<text x="51.5" y="101.9">MIC5504-3.3YM5</text>
<text x="57.3" y="99.6">U3</text>
<text x="70.7" y="98.1">+3V3</text>
<text x="165.9" y="101.9">+3V3</text>
<text x="187.4" y="98">GND</text>
<text x="262.9" y="99.4">+5V</text>
<text x="268.1" y="99.8">R8</text>
<text x="51.3" y="106.3">VIN</text>
<text x="60.6" y="106.3">VOUT</text>
<text x="267.8" y="102.1">200</text>
<text x="280.3" y="105.7">J3</text>
<text x="51.3" y="111.4">EN</text>
<text x="59.1" y="112.8" transform="rotate(-90 59.1 112.8)">GND</text>
<text x="75.5" y="112.8">C8</text>
<text x="163.8" y="110.4">PCA9534</text>
<text x="166.5" y="108.1">U9</text>
<text x="280.9" y="108">Conn_01x02_Male</text>
<text x="75.5" y="115.1">1uF</text>
<text x="275.9" y="114.1">Q3</text>
<text x="276.1" y="116.4">BS316N</text>
<text x="56.6" y="126">GND</text>
<text x="161.8" y="125.3">INT</text>
<text x="161.8" y="120.3">SCL</text>
<text x="161.8" y="122.8">SDA</text>
<text x="168.3" y="120.1" transform="rotate(-90 168.3 120.1)">VDD</text>
<text x="171.3" y="120.3">P0</text>
<text x="171.3" y="122.8">P1</text>
<text x="171.3" y="125.3">P2</text>
<text x="147.9" y="129.1">1uF</text>
<text x="148" y="126.8">C14</text>
<text x="171.3" y="127.9">P3</text>
<text x="171.3" y="130.4">P4</text>
<text x="271.2" y="127.2">GND</text>
<text x="71.2" y="136.2">+5V</text>
<text x="92.8" y="135">+5V</text>
<text x="161.8" y="133">A0</text>
<text x="161.8" y="135.5">A1</text>
<text x="171.3" y="133">P5</text>
<text x="171.3" y="135.5">P6</text>
<text x="161.8" y="138">A2</text>
<text x="168.3" y="140.7" transform="rotate(-90 168.3 140.7)">GND</text>
<text x="171.3" y="138">P7</text>
<text x="78.1" y="147.1">C9</text>
<text x="78.1" y="149.4">1uF</text>
<text x="271.4" y="147.6">J4</text>
<text x="272.1" y="150">Conn_01x02_Male</text>
<text x="57.3" y="154.9">Conn_01x07_Male</text>
<text x="64" y="152.5">J2</text>
<text x="90.3" y="153.7">74AHC1G125</text>
<text x="94.8" y="151.4">U6</text>
<text x="113.1" y="154">+5V</text>
<text x="78.2" y="160.3">GND</text>
<text x="92.2" y="160.3">GND</text>
<text x="165.8" y="156.5">GND</text>
<text x="110.6" y="171.5">74AHC1G125</text>
<text x="112.5" y="173">GND</text>
<text x="115.1" y="169.2">U7</text>
<text x="106.1" y="177.6">R5</text>
<text x="106.1" y="179.9">1k</text>
<text x="153.9" y="177.6">H1</text>
<text x="154.2" y="179.9">MountingHole</text>
<text x="153.9" y="182.6">H2</text>
<text x="154.2" y="185">MountingHole</text>
<text x="106.2" y="187.6">R12</text>
<text x="106.2" y="189.9">10k</text>
<text x="110.7" y="190.6">74AHC1G125</text>
<text x="115.1" y="188.3">U8</text>
<text x="120" y="197.8">GND</text>
</g>
<g font-size="1.8" fill="#0000c2">
<text x="80" y="15.2">Battery connection</text>
<text x="233.7" y="22.9">Serial</text>
<text x="72.4" y="45.7">VBAT to 5V boost converter</text>
<text x="90.2" y="96.5">3.3V rail</text>
<text x="196.8" y="168.8">Rev B Plans</text>
<text x="196.8" y="170.8">Testpoints</text>
<text x="196.8" y="172.9">Enable for line buffers</text>
<text x="227.3" y="168.6">ERRATA:</text>
<text x="227.3" y="170.7">Garbled serial</text>
<text x="227.3" y="172.7">Trouble programming</text>
<text x="196.8" y="174.9">LEDs</text>
<text x="196.8" y="177">Auto Reset from Serial Line</text>
<text x="196.8" y="179.1">GPIO16 -&gt; RST for sleep</text>
</g>
<g font-size="1.8">
<text x="24.1" y="26.7">bat-</text>
<text x="24.1" y="24.1">bat+</text>
<text x="62.2" y="55.9">ncp_lx</text>
<text x="134.6" y="54.6">rst</text>
<text x="179.1" y="54.6">bootsel</text>
<text x="40.6" y="64.8">ncp_bat</text>
<text x="65.6" y="69.8">1 ncp_fb</text>
<text x="65.6" y="67.3">8 ncp_out</text>
<text x="40.6" y="72.4">ncp_ref</text>
<text x="180.6" y="80">rst</text>
<text x="224.8" y="136">Sheet: Audio DAC</text>
<text x="68.6" y="161.3">EXT_SCK</text>
<text x="224.8" y="161.6">File: audiodac.sch</text>
<text x="68.6" y="166.4">EXT_MISO</text>
<text x="68.6" y="163.8">EXT_MOSI</text>
</g>
<g font-size="1.8" fill="#848400">
<text x="226.3" y="146.9">I2S_LRCIN</text>
<text x="226.3" y="149.5">I2S_BCLK</text>
<text x="226.3" y="144.4">SHUTDOWN</text>
<text x="256.6" y="146.9">AOUT+</text>
<text x="257" y="149.5">AOUT-</text>
<text x="226.3" y="152">I2S_DIN</text>
</g>
<g font-size="1.4" fill="#840000">
<text x="95" y="143.5" transform="rotate(-90 95 143.5)">1</text>
<text x="90.4" y="146">4</text>
<text x="100.6" y="146">2</text>
<text x="115.3" y="161.3" transform="rotate(-90 115.3 161.3)">1</text>
<text x="110.7" y="163.8">4</text>
<text x="120.9" y="163.8">2</text>
<text x="110.7" y="182.9">2</text>
<text x="116.6" y="180.3" transform="rotate(-90 116.6 180.3)">1</text>
<text x="120.9" y="182.9">4</text>
</g>
</svg>
